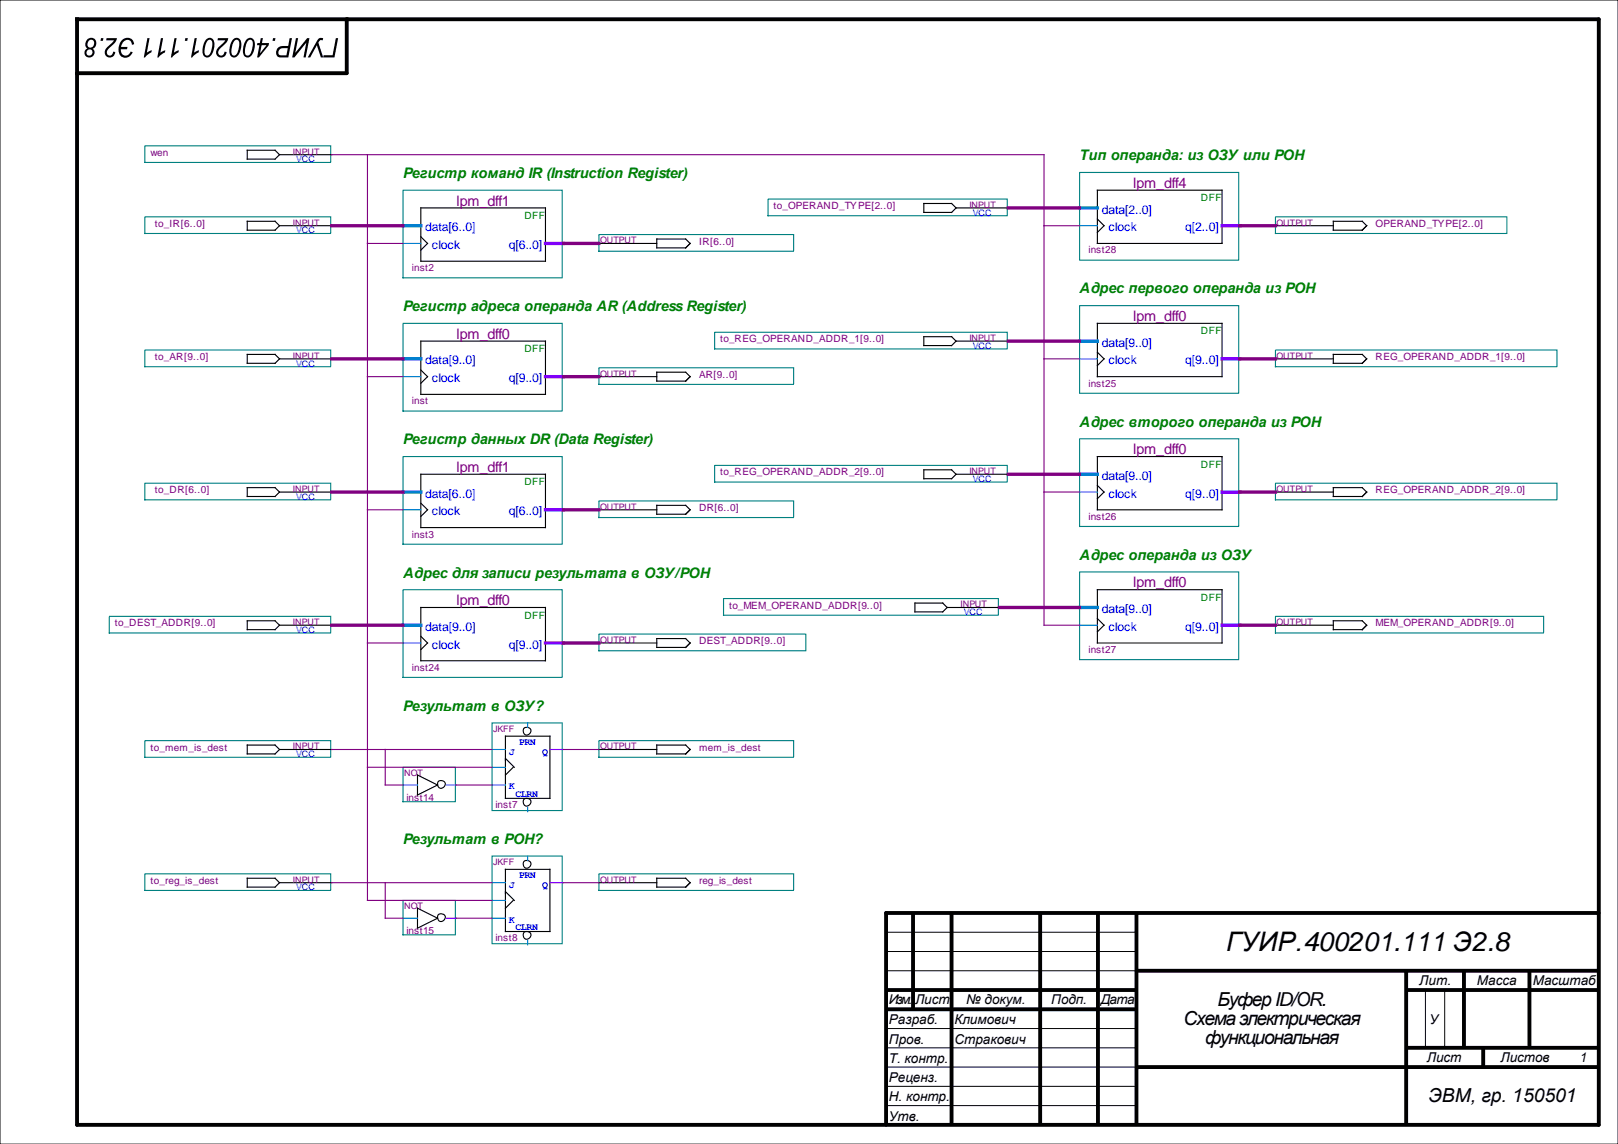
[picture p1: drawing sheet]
<svg xmlns="http://www.w3.org/2000/svg" width="420mm" height="297mm" viewBox="0 0 420 297" stroke-linecap="round" stroke-linejoin="round" font-family="sans-serif">
<path d="M0 0h420v297h-420zM230 242h65M230 247h65M230 252h65M370 257v15M375 257v15M230 267h65M230 272h65M230 277h65M230 282h65M230 287h65" fill="none" stroke="#000" stroke-width=".26"/>
<path d="M20 5h395v287h-395zM90 5v14h-70M415 237h-185v55" fill="none" stroke="#000" stroke-width="1"/>
<g fill="none" stroke="#000" stroke-width="1" stroke-linecap="butt">
<path d="M237 237v25M247 237v55M270 237v55M285 237v55M295 237v55M230 257h65M295 252h120M365 252v40M365 257h50M380 252v20M397 252v20M230 262h65"/>
<path d="M295 277h120M365 272h50M385 272v5"/>
</g>
<g fill="#000">
<path d="M27.7 9.9h2.7l-.5 1.1-1.4 1.4a1.09 1.09 0 0 0-.7 1 1.09 1.09 0 0 0 .7 1l.5-.2 .4-.8 .5 .1a1.4 1.4 0 0 1-2 1.3 1.4 1.4 0 0 1-.3-2.3l2-2h-2zM26.2 9.9h.6l-.1 .7h-.6zM22.6 10.3a1.43 1.43 0 0 1 2.3 .2 1.43 1.43 0 0 1-.9 2.2 1.26 1.26 0 0 1 .2 1.8 1.26 1.26 0 0 1-1.8 .1 1.26 1.26 0 0 1 0-1.9l.3-.1a1.5 1.5 0 0 1-.1-2.3zM22.4 13.7a.8 .8 0 0 0 1.6 0 .8 .8 0 0 0-1.6 0zM23.1 10.5a.97 .97 0 0 0-.4 1.2 .97 .97 0 0 0 1 .6 1 1 0 0 0 .8-1.1 1 1 0 0 0-1.1-.8z"/>
<path d="M48.1 9.9h.6l-.1 .7h-.6zM45.3 9.9h.6l-.8 3.8 1.3-.7-.1 .6-1 .7-.6 .6h-.4zM41.8 9.9h.5l-.7 3.8 1.3-.7-.1 .6-1.1 .7-.5 .6h-.4zM38.3 9.9h.5l-.7 3.8 1.3-.7-.1 .6-1.1 .7-.6 .6h-.3zM31.7 10.4a1.77 1.77 0 0 1 1.9-.5 1.77 1.77 0 0 1 1.2 1.6l-.6 .1a1.29 1.29 0 0 0-1.1-1.3 1.29 1.29 0 0 0-1.4 1.1l-.3 .8h1.7l-.1 .6h-1.6a1.31 1.31 0 0 0 .9 1.6 1.31 1.31 0 0 0 1.6-1l.5 .1a1.93 1.93 0 0 1-2.4 1.4 1.93 1.93 0 0 1-1.2-2.5l.2-.9z"/>
<path d="M67.7 9.9h.5l-.2 1.3h1.8l-.1 .6-2.5 3.1h-.5l.6-3.2h-.6l.1-.5h.6zM67.9 11.7l-.4 2.1 1.7-2.1zM64.1 10.2a1.29 1.29 0 0 1 1.6-.2 1.29 1.29 0 0 1 .5 1.5 3.1 3.1 0 0 1-1.9 3.4 1.51 1.51 0 0 1-1.2-2l.3-1.7zM64.3 10.6a3.9 3.9 0 0 0-.4 3.7 1.01 1.01 0 0 0 1.4-1l.2-.7a1.62 1.62 0 0 0-.6-2.3zM60.6 10.2a1.29 1.29 0 0 1 1.5-.2 1.29 1.29 0 0 1 .6 1.5 3.1 3.1 0 0 1-2 3.4 1.51 1.51 0 0 1-1.2-2l.4-1.7zM60.8 10.6a3.9 3.9 0 0 0-.4 3.7 1.01 1.01 0 0 0 1.4-1l.2-.7a1.62 1.62 0 0 0-.6-2.3zM56.6 9.9h2.7l-.5 1.1-1.4 1.4a1.09 1.09 0 0 0-.7 1 1.09 1.09 0 0 0 .7 1l.6-.2 .3-.8 .5 .1a1.41 1.41 0 0 1-2 1.3 1.41 1.41 0 0 1-.2-2.3l1.9-2h-2zM53.6 10.2a1.29 1.29 0 0 1 1.6-.2 1.29 1.29 0 0 1 .5 1.5 3.1 3.1 0 0 1-1.9 3.4 1.51 1.51 0 0 1-1.2-2l.3-1.7zM53.8 10.6a3.9 3.9 0 0 0-.4 3.7 1.01 1.01 0 0 0 1.4-1l.2-.7a1.62 1.62 0 0 0-.6-2.3zM50.5 9.9h.6l-.7 3.8 1.3-.7-.1 .6-1.1 .7-.6 .6h-.3z"/>
<path d="M87.2 9.9h.6l-1 5h-2.9l.1-.6h2.3zM82.7 10l.5-.2 .7 .1-.1 .6h-.7l-.5 .6 1.3 3.8h-.6l-1.1-3.2-1.7 3.2h-.6zM76.8 9.9h.6l-.7 3.8 3-3.8h.6l-.9 5h-.6l.7-3.8-3.1 3.8h-.5zM72.2 12.4l.9-.4 1.7-.1 .4-2h.6l-1 5h-1.8a1.4 1.4 0 0 1-1.3-1 1.4 1.4 0 0 1 .5-1.5zM72.5 12.9a.83 .83 0 0 0-.2 1 .83 .83 0 0 0 .9 .5h1.1l.4-1.9-1.6 .1zM70.9 9.9h.6l-.1 .7h-.7z"/>
</g>
<path d="M37.6 56.3h48.2v4.3h-48.2z" fill-rule="evenodd" fill="#fff" stroke="#008080" stroke-width=".29" stroke-dasharray=".3 .3"/>
<path d="M64.2 57.4h7.2l1.2 1.2-1.2 1.1h-7.2zM72.6 58.6h13.5" fill="none" stroke="#000" stroke-width=".29"/>
<path d="M37.6 90.9h48.2v4.3h-48.2z" fill-rule="evenodd" fill="#fff" stroke="#008080" stroke-width=".29" stroke-dasharray=".3 .3"/>
<path d="M64.2 92h7.2l1.2 1.2-1.2 1.1h-7.2zM72.6 93.2h13.5" fill="none" stroke="#000" stroke-width=".29"/>
<path d="M37.6 125.4h48.2v4.3h-48.2z" fill-rule="evenodd" fill="#fff" stroke="#008080" stroke-width=".29" stroke-dasharray=".3 .3"/>
<path d="M64.2 126.6h7.2l1.2 1.1-1.2 1.2h-7.2zM72.6 127.7h13.5" fill="none" stroke="#000" stroke-width=".29"/>
<path d="M37.6 37.9h48.2v4.3h-48.2z" fill-rule="evenodd" fill="#fff" stroke="#008080" stroke-width=".29" stroke-dasharray=".3 .3"/>
<path d="M64.2 39h7.2l1.2 1.2-1.2 1.1h-7.2zM72.6 40.2h13.5" fill="none" stroke="#000" stroke-width=".29"/>
<path d="M37.6 192.3h48.2v4.3h-48.2z" fill-rule="evenodd" fill="#fff" stroke="#008080" stroke-width=".29" stroke-dasharray=".3 .3"/>
<path d="M64.2 193.4h7.2l1.2 1.2-1.2 1.1h-7.2zM72.6 194.6h13.5" fill="none" stroke="#000" stroke-width=".29"/>
<path d="M37.6 226.8h48.2v4.4h-48.2z" fill-rule="evenodd" fill="#fff" stroke="#008080" stroke-width=".29" stroke-dasharray=".3 .3"/>
<path d="M64.2 228h7.2l1.2 1.1-1.2 1.2h-7.2zM72.6 229.1h13.5" fill="none" stroke="#000" stroke-width=".29"/>
<path d="M28.4 160h57.4v4.3h-57.4z" fill-rule="evenodd" fill="#fff" stroke="#008080" stroke-width=".29" stroke-dasharray=".3 .3"/>
<path d="M64.2 161.1h7.2l1.2 1.2-1.2 1.1h-7.2zM72.6 162.3h13.5" fill="none" stroke="#000" stroke-width=".29"/>
<path d="M155.5 60.9h50.5v4.3h-50.5z" fill-rule="evenodd" fill="#fff" stroke="#008080" stroke-width=".29" stroke-dasharray=".3 .3"/>
<path d="M155.5 63.2h15M170.5 62h7.5l1.1 1.2-1.1 1.1h-7.5z" fill="none" stroke="#000" stroke-width=".29"/>
<path d="M155.5 95.5h50.5v4.3h-50.5z" fill-rule="evenodd" fill="#fff" stroke="#008080" stroke-width=".29" stroke-dasharray=".3 .3"/>
<path d="M155.5 97.8h15M170.5 96.6h7.5l1.1 1.2-1.1 1.1h-7.5z" fill="none" stroke="#000" stroke-width=".29"/>
<path d="M155.5 130h50.5v4.3h-50.5z" fill-rule="evenodd" fill="#fff" stroke="#008080" stroke-width=".29" stroke-dasharray=".3 .3"/>
<path d="M155.5 132.3h15M170.5 131.2h7.5l1.1 1.1-1.1 1.2h-7.5z" fill="none" stroke="#000" stroke-width=".29"/>
<path d="M155.5 192.3h50.5v4.3h-50.5z" fill-rule="evenodd" fill="#fff" stroke="#008080" stroke-width=".29" stroke-dasharray=".3 .3"/>
<path d="M155.5 194.6h15M170.5 193.4h7.5l1.1 1.2-1.1 1.1h-7.5z" fill="none" stroke="#000" stroke-width=".29"/>
<path d="M155.5 226.8h50.5v4.4h-50.5z" fill-rule="evenodd" fill="#fff" stroke="#008080" stroke-width=".29" stroke-dasharray=".3 .3"/>
<path d="M155.5 229.1h15M170.5 228h7.5l1.1 1.1-1.1 1.2h-7.5z" fill="none" stroke="#000" stroke-width=".29"/>
<path d="M155.5 164.6h53.7v4.3h-53.7z" fill-rule="evenodd" fill="#fff" stroke="#008080" stroke-width=".29" stroke-dasharray=".3 .3"/>
<path d="M155.5 166.9h15M170.5 165.8h7.5l1.1 1.1-1.1 1.2h-7.5z" fill="none" stroke="#000" stroke-width=".29"/>
<path d="M104.6 83.9h41.3v22.8h-41.3z" fill-rule="evenodd" fill="#fff" stroke="#008080" stroke-width=".29" stroke-dasharray=".3 .3"/>
<path d="M109.2 88.6h32.4v13.8h-32.4zM109.2 96l1.8 1.8-1.8 1.7" fill="none" stroke="#000" stroke-width=".29"/>
<path d="M104.6 93.2h4.6" fill="none" stroke="#0080ff" stroke-width=".87"/>
<path d="M104.6 97.8h4.6" fill="none" stroke="#0080ff" stroke-width=".29"/>
<path d="M141.6 97.8h4.6" fill="none" stroke="#8000ff" stroke-width=".87"/>
<path d="M104.6 49.4h41.3v22.7h-41.3z" fill-rule="evenodd" fill="#fff" stroke="#008080" stroke-width=".29" stroke-dasharray=".3 .3"/>
<path d="M109.2 54h32.4v13.8h-32.4zM109.2 61.5l1.8 1.7-1.8 1.7" fill="none" stroke="#000" stroke-width=".29"/>
<path d="M104.6 58.6h4.6" fill="none" stroke="#0080ff" stroke-width=".87"/>
<path d="M104.6 63.2h4.6" fill="none" stroke="#0080ff" stroke-width=".29"/>
<path d="M141.6 63.2h4.6" fill="none" stroke="#8000ff" stroke-width=".87"/>
<path d="M104.6 118.5h41.3v22.8h-41.3z" fill-rule="evenodd" fill="#fff" stroke="#008080" stroke-width=".29" stroke-dasharray=".3 .3"/>
<path d="M109.2 123.1h32.4v13.9h-32.4zM109.2 130.6l1.8 1.7-1.8 1.8" fill="none" stroke="#000" stroke-width=".29"/>
<path d="M104.6 127.7h4.6" fill="none" stroke="#0080ff" stroke-width=".87"/>
<path d="M104.6 132.3h4.6" fill="none" stroke="#0080ff" stroke-width=".29"/>
<path d="M141.6 132.3h4.6" fill="none" stroke="#8000ff" stroke-width=".87"/>
<path d="M127.7 187.7h18.2v22.7h-18.2z" fill-rule="evenodd" fill="#fff" stroke="#008080" stroke-width=".29" stroke-dasharray=".3 .3"/>
<g fill="none" stroke="#000" stroke-width=".29">
<path d="M131.2 191.1h11.5v16.1h-11.5zM131.2 196.9l2.3 2.3M133.2 199.2l-2 2"/>
<circle cx="136.8" cy="189.8" r="1.01"/>
<circle cx="136.8" cy="208.2" r="1.01"/>
</g>
<path d="M127.7 194.6h3.5M127.7 199.2h3.5M137 187.7v1.1M127.7 203.8h3.5M137 209.5v1.2" fill="none" stroke="#0080ff" stroke-width=".29"/>
<path d="M142.7 194.6h3.5" fill="none" stroke="#8000ff" stroke-width=".29"/>
<path d="M127.7 222.2h18.2v22.8h-18.2z" fill-rule="evenodd" fill="#fff" stroke="#008080" stroke-width=".29" stroke-dasharray=".3 .3"/>
<g fill="none" stroke="#000" stroke-width=".29">
<path d="M131.2 225.7h11.5v16.1h-11.5zM131.2 231.4l2.3 2.3M133.2 233.7l-2 2.1"/>
<circle cx="136.8" cy="224.3" r="1.01"/>
<circle cx="136.8" cy="242.8" r="1.01"/>
</g>
<path d="M127.7 229.1h3.5M127.7 233.7h3.5M127.7 238.4h3.5M137 222.2v1.2M137 244.1v1.2" fill="none" stroke="#0080ff" stroke-width=".29"/>
<path d="M142.7 229.1h3.5" fill="none" stroke="#8000ff" stroke-width=".29"/>
<path d="M104.6 199.2h13.6v8.9h-13.6z" fill-rule="evenodd" fill="#fff" stroke="#008080" stroke-width=".29" stroke-dasharray=".3 .3"/>
<g fill="none" stroke="#000" stroke-width=".29">
<path d="M108.4 201.2l5.2 2.6-5.2 2.6z"/>
<circle cx="114.6" cy="203.6" r="1.01"/>
</g>
<path d="M104.6 203.8h3.8" fill="none" stroke="#0080ff" stroke-width=".29"/>
<path d="M115.9 203.8h2.6" fill="none" stroke="#8000ff" stroke-width=".29"/>
<path d="M104.6 233.7h13.6v9h-13.6z" fill-rule="evenodd" fill="#fff" stroke="#008080" stroke-width=".29" stroke-dasharray=".3 .3"/>
<g fill="none" stroke="#000" stroke-width=".29">
<path d="M108.4 235.8l5.2 2.6-5.2 2.5z"/>
<circle cx="114.6" cy="238.2" r="1.01"/>
</g>
<path d="M104.6 238.4h3.8" fill="none" stroke="#0080ff" stroke-width=".29"/>
<path d="M115.9 238.4h2.6" fill="none" stroke="#8000ff" stroke-width=".29"/>
<path d="M104.6 153.1h41.3v22.7h-41.3z" fill-rule="evenodd" fill="#fff" stroke="#008080" stroke-width=".29" stroke-dasharray=".3 .3"/>
<path d="M109.2 157.7h32.4v13.8h-32.4zM109.2 165.2l1.8 1.7-1.8 1.7" fill="none" stroke="#000" stroke-width=".29"/>
<path d="M104.6 162.3h4.6" fill="none" stroke="#0080ff" stroke-width=".87"/>
<path d="M104.6 166.9h4.6" fill="none" stroke="#0080ff" stroke-width=".29"/>
<path d="M141.6 166.9h4.6" fill="none" stroke="#8000ff" stroke-width=".87"/>
<g fill="none" stroke="#800080" stroke-width=".29">
<path d="M95.4 40.2v193.5h32.3M95.4 63.2h9.2M95.4 97.8h9.2M95.4 132.3h9.2M95.4 166.9h9.2M86.1 194.6h41.6M95.4 199.2h32.3M100 194.6v9.2h4.6M146.2 194.6h9.3M118.5 203.8h9.2M86.1 229.1h41.6M100 229.1v9.3h4.6"/>
<path d="M118.5 238.4h9.2M146.2 229.1h9.3"/>
</g>
<path d="M86.1 58.6h18.5M146.2 63.2h9.3M86.1 93.2h18.5M146.2 97.8h9.3M86.1 127.7h18.5M146.2 132.3h9.3M86.1 162.3h18.5M146.2 166.9h9.3" fill="none" stroke="#800080" stroke-width=".87"/>
<path d="M199.4 51.7h62.1v4.3h-62.1z" fill-rule="evenodd" fill="#fff" stroke="#008080" stroke-width=".29" stroke-dasharray=".3 .3"/>
<path d="M239.8 52.8h7.2l1.2 1.2-1.2 1.1h-7.2zM248.2 54h13.5" fill="none" stroke="#000" stroke-width=".29"/>
<path d="M185.5 86.3h76v4.3h-76z" fill-rule="evenodd" fill="#fff" stroke="#008080" stroke-width=".29" stroke-dasharray=".3 .3"/>
<path d="M239.8 87.4h7.2l1.2 1.2-1.2 1.1h-7.2zM248.2 88.6h13.5" fill="none" stroke="#000" stroke-width=".29"/>
<path d="M185.5 120.8h76v4.3h-76z" fill-rule="evenodd" fill="#fff" stroke="#008080" stroke-width=".29" stroke-dasharray=".3 .3"/>
<path d="M239.8 122h7.2l1.2 1.1-1.2 1.2h-7.2zM248.2 123.1h13.5" fill="none" stroke="#000" stroke-width=".29"/>
<path d="M187.8 155.4h71.4v4.3h-71.4z" fill-rule="evenodd" fill="#fff" stroke="#008080" stroke-width=".29" stroke-dasharray=".3 .3"/>
<path d="M237.5 156.5h7.2l1.2 1.2-1.2 1.1h-7.2zM245.9 157.7h13.5" fill="none" stroke="#000" stroke-width=".29"/>
<path d="M331.1 56.3h60v4.3h-60z" fill-rule="evenodd" fill="#fff" stroke="#008080" stroke-width=".29" stroke-dasharray=".3 .3"/>
<path d="M331.1 58.6h15M346.1 57.4h7.5l1.2 1.2-1.2 1.1h-7.5z" fill="none" stroke="#000" stroke-width=".29"/>
<path d="M331.1 90.9h73v4.3h-73z" fill-rule="evenodd" fill="#fff" stroke="#008080" stroke-width=".29" stroke-dasharray=".3 .3"/>
<path d="M331.1 93.2h15M346.1 92h7.5l1.2 1.2-1.2 1.1h-7.5z" fill="none" stroke="#000" stroke-width=".29"/>
<path d="M331.1 125.4h73v4.3h-73z" fill-rule="evenodd" fill="#fff" stroke="#008080" stroke-width=".29" stroke-dasharray=".3 .3"/>
<path d="M331.1 127.7h15M346.1 126.6h7.5l1.2 1.1-1.2 1.2h-7.5z" fill="none" stroke="#000" stroke-width=".29"/>
<path d="M331.1 160h69.6v4.3h-69.6z" fill-rule="evenodd" fill="#fff" stroke="#008080" stroke-width=".29" stroke-dasharray=".3 .3"/>
<path d="M331.1 162.3h15M346.1 161.1h7.5l1.2 1.2-1.2 1.1h-7.5z" fill="none" stroke="#000" stroke-width=".29"/>
<path d="M280.2 79.3h41.3v22.8h-41.3z" fill-rule="evenodd" fill="#fff" stroke="#008080" stroke-width=".29" stroke-dasharray=".3 .3"/>
<path d="M284.8 83.9h32.4v13.9h-32.4zM284.8 91.4l1.8 1.8-1.8 1.7" fill="none" stroke="#000" stroke-width=".29"/>
<path d="M280.2 88.6h4.6" fill="none" stroke="#0080ff" stroke-width=".87"/>
<path d="M280.2 93.2h4.6" fill="none" stroke="#0080ff" stroke-width=".29"/>
<path d="M317.2 93.2h4.6" fill="none" stroke="#8000ff" stroke-width=".87"/>
<path d="M280.2 113.9h41.3v22.8h-41.3z" fill-rule="evenodd" fill="#fff" stroke="#008080" stroke-width=".29" stroke-dasharray=".3 .3"/>
<path d="M284.8 118.5h32.4v13.8h-32.4zM284.8 126l1.8 1.7-1.8 1.8" fill="none" stroke="#000" stroke-width=".29"/>
<path d="M280.2 123.1h4.6" fill="none" stroke="#0080ff" stroke-width=".87"/>
<path d="M280.2 127.7h4.6" fill="none" stroke="#0080ff" stroke-width=".29"/>
<path d="M317.2 127.7h4.6" fill="none" stroke="#8000ff" stroke-width=".87"/>
<path d="M280.2 148.5h41.3v22.7h-41.3z" fill-rule="evenodd" fill="#fff" stroke="#008080" stroke-width=".29" stroke-dasharray=".3 .3"/>
<path d="M284.8 153.1h32.4v13.8h-32.4zM284.8 160.6l1.8 1.7-1.8 1.7" fill="none" stroke="#000" stroke-width=".29"/>
<path d="M280.2 157.7h4.6" fill="none" stroke="#0080ff" stroke-width=".87"/>
<path d="M280.2 162.3h4.6" fill="none" stroke="#0080ff" stroke-width=".29"/>
<path d="M317.2 162.3h4.6" fill="none" stroke="#8000ff" stroke-width=".87"/>
<path d="M280.2 44.8h41.3v22.7h-41.3z" fill-rule="evenodd" fill="#fff" stroke="#008080" stroke-width=".29" stroke-dasharray=".3 .3"/>
<path d="M284.8 49.4h32.4v13.8h-32.4zM284.8 56.9l1.8 1.7-1.8 1.7" fill="none" stroke="#000" stroke-width=".29"/>
<path d="M280.2 54h4.6" fill="none" stroke="#0080ff" stroke-width=".87"/>
<path d="M280.2 58.6h4.6" fill="none" stroke="#0080ff" stroke-width=".29"/>
<path d="M317.2 58.6h4.6" fill="none" stroke="#8000ff" stroke-width=".87"/>
<path d="M261.7 54h18.5M321.8 58.6h9.3M261.7 88.6h18.5M321.8 93.2h9.3M261.7 123.1h18.5M321.8 127.7h9.3M259.4 157.7h20.8M321.8 162.3h9.3" fill="none" stroke="#800080" stroke-width=".87"/>
<path d="M86.1 40.2h184.9v122.1h9.2M271 58.6h9.2M271 93.2h9.2M271 127.7h9.2" fill="none" stroke="#800080" stroke-width=".29"/>
<text font-size="7" x="318.3" y="247">ГУИР.400201.111 Э2.8</text>
<g font-size="5">
<text x="316.1" y="261.1">БуферID/OR.</text>
<text x="307.2" y="266.1">Схема электрическая</text>
<text x="312.8" y="271.1">функциональная</text>
<text x="370.8" y="286">ЭВМ, гр. 150501</text>
</g>
<g font-size="3.8" fill="#008000">
<text x="280.2" y="41.6">Тип операнда: из ОЗУ или РОН</text>
<text x="104.6" y="46.2">Регистр команд IR (Instruction Register)</text>
<text x="280.2" y="76.2">Адрес первого операнда из РОН</text>
<text x="104.6" y="80.8">Регистр адреса операнда AR (Address Register)</text>
<text x="280.2" y="110.7">Адрес второго операнда из РОН</text>
<text x="104.6" y="115.4">Регистр данных DR (Data Register)</text>
<text x="104.6" y="149.9">Адрес для записи результата в ОЗУ/РОН</text>
<text x="280.2" y="145.3">Адрес операнда из ОЗУ</text>
<text x="104.6" y="184.5">Результат в ОЗУ?</text>
<text x="104.6" y="219.1">Результат в РОН?</text>
</g>
<g font-size="3.8" fill="#800080">
<text x="118.5" y="88">lpm_dff0</text>
<text x="294.1" y="117.9">lpm_dff0</text>
<text x="118.5" y="157.1">lpm_dff0</text>
</g>
<g font-size="3.7" fill="#800080">
<text x="118.5" y="53.4">lpm_dff1</text>
<text x="294.1" y="48.8">lpm_dff4</text>
<text x="294.1" y="83.4">lpm_dff0</text>
<text x="118.5" y="122.5">lpm_dff1</text>
<text x="294.1" y="152.5">lpm_dff0</text>
</g>
<g font-size="3.5">
<text x="368.4" y="255.6">Лит.</text>
<text x="383.4" y="255.6">Масса</text>
<text x="397.9" y="255.6">Масштаб</text>
<text x="230.7" y="260.6">Изм.</text>
<text x="237.5" y="260.6">Лист</text>
<text x="250.8" y="260.6">№ докум.</text>
<text x="272.9" y="260.6">Подп.</text>
<text x="285.7" y="260.6">Дата</text>
<text x="230.7" y="265.9">Разраб.</text>
<text x="247.7" y="265.9">Климович</text>
<text x="371.1" y="265.9">У</text>
<text x="230.7" y="270.9">Пров.</text>
<text x="230.7" y="275.9">Т. контр.</text>
<text x="247.7" y="270.9">Стракович</text>
<text x="370.3" y="275.8">Лист</text>
<text x="389.5" y="275.8">Листов</text>
<text x="409.9" y="275.8">1</text>
<text x="230.7" y="280.9">Реценз.</text>
<text x="230.7" y="285.9">Н. контр.</text>
<text x="230.7" y="290.9">Утв.</text>
</g>
<g font-size="3.2" fill="#00f">
<text x="286" y="55.4">data[2..0]</text>
<text x="110.4" y="60">data[6..0]</text>
<text x="112.1" y="64.6">clock</text>
<text x="132.1" y="64.6">q[6..0]</text>
<text x="287.7" y="60">clock</text>
<text x="307.7" y="60">q[2..0]</text>
<text x="286" y="90">data[9..0]</text>
<text x="110.4" y="94.6">data[9..0]</text>
<text x="287.7" y="94.6">clock</text>
<text x="307.7" y="94.6">q[9..0]</text>
<text x="112.1" y="99.2">clock</text>
<text x="132.1" y="99.2">q[9..0]</text>
<text x="286" y="124.6">data[9..0]</text>
<text x="110.4" y="129.2">data[6..0]</text>
<text x="287.7" y="129.2">clock</text>
<text x="307.7" y="129.2">q[9..0]</text>
<text x="112.1" y="133.8">clock</text>
<text x="132.1" y="133.8">q[6..0]</text>
<text x="286" y="159.1">data[9..0]</text>
<text x="110.4" y="163.7">data[9..0]</text>
<text x="287.7" y="163.7">clock</text>
<text x="307.7" y="163.7">q[9..0]</text>
<text x="112.1" y="168.4">clock</text>
<text x="132.1" y="168.4">q[9..0]</text>
</g>
<g font-size="2.6" fill="#800080">
<text x="39.1" y="40.4">wen</text>
<text x="40.2" y="58.9">to_IR[6..0]</text>
<text x="200.8" y="54.3">to_OPERAND_TYPE[2..0]</text>
<text x="357.1" y="58.9">OPERAND_TYPE[2..0]</text>
<text x="181.5" y="63.5">IR[6..0]</text>
<text x="282.5" y="65.8">inst28</text>
<text x="106.9" y="70.4">inst2</text>
<text x="186.9" y="88.8">to_REG_OPERAND_ADDR_1[9..0]</text>
<text x="40.2" y="93.4">to_AR[9..0]</text>
<text x="357.1" y="93.4">REG_OPERAND_ADDR_1[9..0]</text>
<text x="181.5" y="98.1">AR[9..0]</text>
<text x="282.5" y="100.4">inst25</text>
<text x="106.9" y="105">inst</text>
<text x="186.9" y="123.4">to_REG_OPERAND_ADDR_2[9..0]</text>
<text x="40.2" y="128">to_DR[6..0]</text>
<text x="357.1" y="128">REG_OPERAND_ADDR_2[9..0]</text>
<text x="181.5" y="132.6">DR[6..0]</text>
<text x="282.5" y="134.9">inst26</text>
<text x="106.9" y="139.5">inst3</text>
<text x="189.3" y="158">to_MEM_OPERAND_ADDR[9..0]</text>
<text x="29.8" y="162.6">to_DEST_ADDR[9..0]</text>
<text x="181.5" y="167.2">DEST_ADDR[9..0]</text>
<text x="357.1" y="162.6">MEM_OPERAND_ADDR[9..0]</text>
<text x="282.5" y="169.5">inst27</text>
<text x="106.9" y="174.1">inst24</text>
<text x="39.1" y="194.8">to_mem_is_dest</text>
<text x="181.5" y="194.8">mem_is_dest</text>
<text x="105.5" y="207.8">inst14</text>
<text x="128.6" y="209.8">inst7</text>
<text x="39.1" y="229.4">to_reg_is_dest</text>
<text x="181.5" y="229.4">reg_is_dest</text>
<text x="105.5" y="242.4">inst15</text>
<text x="128.6" y="244.4">inst8</text>
</g>
<g font-size="2.6" fill="#008000">
<text x="311.7" y="52.3">DFF</text>
<text x="136.1" y="56.9">DFF</text>
<text x="311.7" y="86.8">DFF</text>
<text x="136.1" y="91.4">DFF</text>
<text x="311.7" y="121.4">DFF</text>
<text x="136.1" y="126">DFF</text>
<text x="311.7" y="156">DFF</text>
<text x="136.1" y="160.6">DFF</text>
</g>
<g font-size="2.6" fill="#00f">
<text x="132.1" y="196">J</text>
<text x="134.7" y="193.4">PRN</text>
<text x="140.7" y="196">Q</text>
<text x="132.1" y="204.9">K</text>
<text x="133.8" y="207">CLRN</text>
<text x="134.7" y="228">PRN</text>
<text x="132.1" y="230.6">J</text>
<text x="140.7" y="230.6">Q</text>
<text x="132.1" y="239.5">K</text>
<text x="133.8" y="241.5">CLRN</text>
</g>
<g font-size="2.3" fill="#800080">
<text x="76" y="40.2">INPUT</text>
<text x="251.6" y="54">INPUT</text>
<text x="76" y="58.6">INPUT</text>
<text x="331.4" y="58.6">OUTPUT</text>
<text x="155.7" y="63.2">OUTPUT</text>
<text x="251.6" y="88.6">INPUT</text>
<text x="76" y="93.2">INPUT</text>
<text x="331.4" y="93.2">OUTPUT</text>
<text x="155.7" y="97.8">OUTPUT</text>
<text x="251.6" y="123.1">INPUT</text>
<text x="76" y="127.7">INPUT</text>
<text x="331.4" y="127.7">OUTPUT</text>
<text x="155.7" y="132.3">OUTPUT</text>
<text x="249.3" y="157.7">INPUT</text>
<text x="76" y="162.3">INPUT</text>
<text x="155.7" y="166.9">OUTPUT</text>
<text x="331.4" y="162.3">OUTPUT</text>
<text x="128" y="190">JKFF</text>
<text x="76" y="194.6">INPUT</text>
<text x="155.7" y="194.6">OUTPUT</text>
<text x="104.9" y="201.5">NOT</text>
<text x="128" y="224.5">JKFF</text>
<text x="76" y="229.1">INPUT</text>
<text x="155.7" y="229.1">OUTPUT</text>
<text x="104.9" y="236.1">NOT</text>
</g>
<g font-size="2.3" fill="#00f">
<text x="76.9" y="42.2">VCC</text>
<text x="252.5" y="56">VCC</text>
<text x="76.9" y="60.6">VCC</text>
<text x="76.9" y="95.2">VCC</text>
<text x="252.5" y="90.6">VCC</text>
<text x="252.5" y="125.1">VCC</text>
<text x="76.9" y="129.7">VCC</text>
<text x="250.2" y="159.7">VCC</text>
<text x="76.9" y="164.3">VCC</text>
<text x="76.9" y="196.6">VCC</text>
<text x="76.9" y="231.2">VCC</text>
</g>
</svg>
